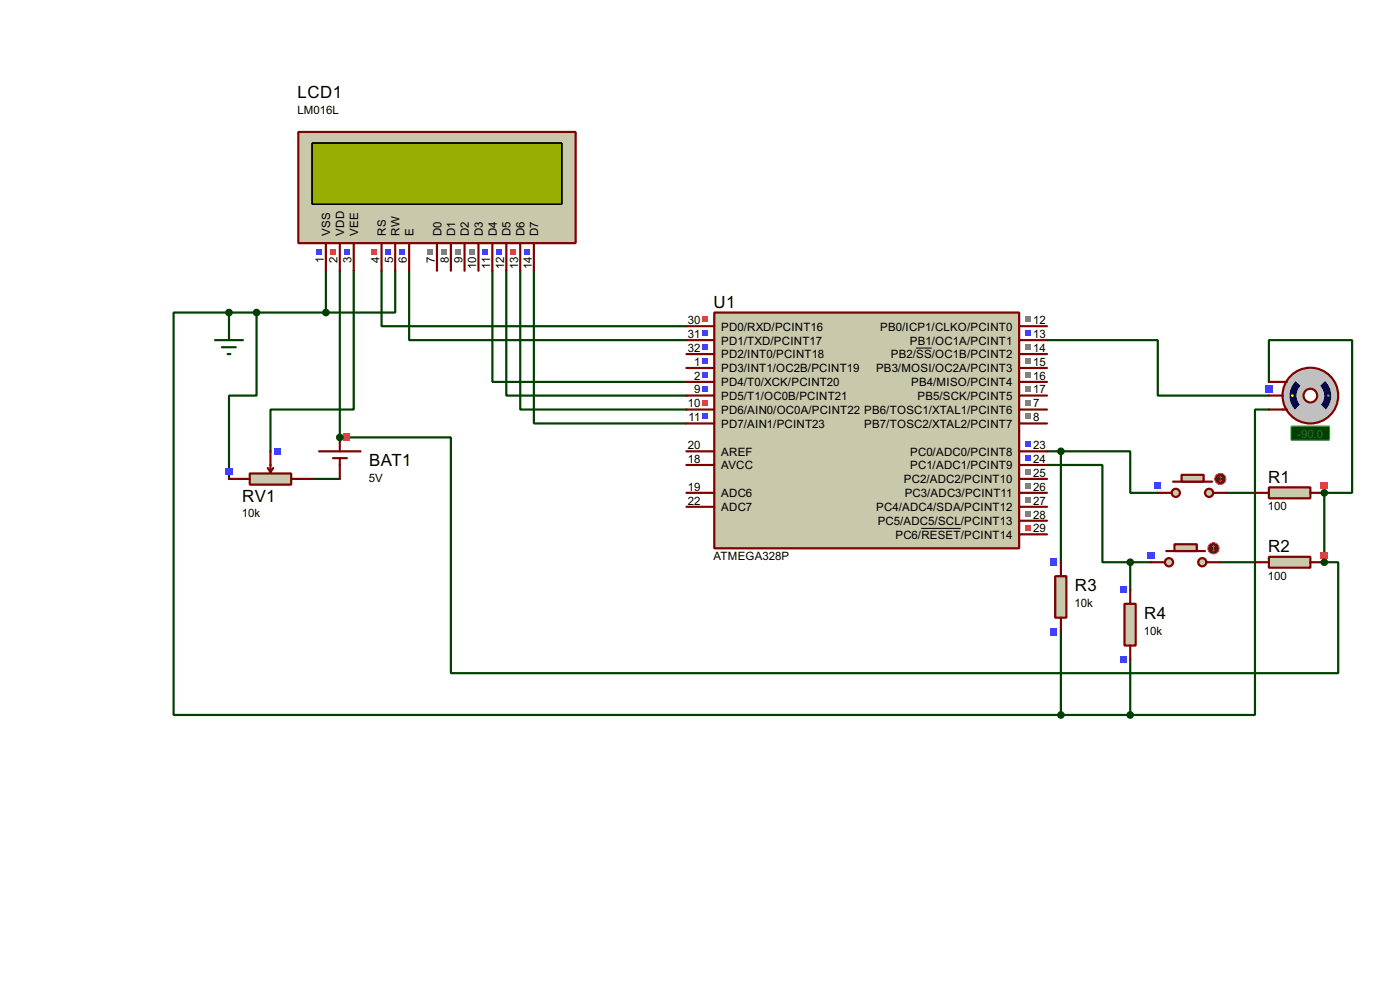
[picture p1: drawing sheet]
<svg xmlns="http://www.w3.org/2000/svg" width="256mm" height="180mm" viewBox="0 0 256 180" stroke-linecap="round" stroke-linejoin="round" font-family="sans-serif">
<g fill="none" stroke="#004000" stroke-width=".4">
<path d="M59.7 57.2h-12.7v15.2h-5v15.3M59.7 49.6v7.6M62.3 49.6v30.5M64.8 49.6v25.4h-15.2v7.6M69.9 49.6v10.1h55.9M72.4 49.6v7.6h-12.7M75 49.6v12.7h50.8M90.2 49.6v20.3h35.6M92.8 49.6v22.8h33M95.3 49.6v25.4h30.5M97.8 49.6v27.9h28M191.8 62.3h20.3v10.1h20.4"/>
<path d="M57.2 87.7h5.1M224.8 90.2h5.1M223.6 102.9h6.3"/>
</g>
<circle cx="62.3" cy="80.1" r=".2" fill="#004000"/>
<path d="M62.3 80.1h20.3v43.1h162.6v-20.3h-2.6" fill="none" stroke="#004000" stroke-width=".4"/>
<circle cx="242.6" cy="102.9" r=".2" fill="#004000"/>
<g fill="none" stroke="#004000" stroke-width=".4">
<path d="M42 57.2h-10.2v73.7h162.6M42 57.2v2.5M42 57.2h5M232.5 75h-2.6v55.9h-22.8M191.8 85.1h10.2v17.8h5.1M191.8 82.6h2.6M194.4 82.6h12.7v7.6h5M194.4 82.6v20.3M242.6 90.2v12.7M194.4 115.6v15.3M207.1 102.9h3.8M207.1 102.9v5.1"/>
<path d="M194.4 130.9h12.7M207.1 120.7v10.2"/>
</g>
<circle cx="242.6" cy="90.2" r=".2" fill="#004000"/>
<path d="M232.5 69.9v-7.6h15.2v27.9h-5.1" fill="none" stroke="#004000" stroke-width=".4"/>
<path d="M130.9 57.2h55.8v43.2h-55.8z" fill="#c8c8aa" stroke="#800000" stroke-width=".4"/>
<g fill="none" stroke="#800000" stroke-width=".4">
<path d="M125.8 59.7h5.1M186.7 59.7h5.1M125.8 62.3h5.1M125.8 67.4h5.1M125.8 64.8h5.1M125.8 75h5.1M125.8 72.4h5.1M125.8 69.9h5.1M125.8 77.5h5.1M186.7 62.3h5.1M186.7 67.4h5.1M186.7 64.8h5.1"/>
<path d="M186.7 75h5.1M186.7 72.4h5.1M186.7 69.9h5.1M186.7 77.5h5.1M125.8 92.8h5.1M125.8 90.2h5.1M125.8 85.1h5.1M125.8 82.6h5.1M186.7 97.8h5.1M186.7 95.3h5.1M186.7 92.8h5.1M186.7 90.2h5.1"/>
<path d="M186.7 87.7h5.1M186.7 85.1h5.1M186.7 82.6h5.1"/>
</g>
<path d="M167.8 63.7h2.9M168.8 96.7h7.2" fill="none" stroke="#000" stroke-width=".18"/>
<path d="M187.9 58h1v1h-1z" fill="#808080"/>
<path d="M187.9 60.5h1v1h-1z" fill="#4040ff"/>
<g fill="#808080">
<path d="M187.9 65.6h1v1h-1z"/>
<path d="M187.9 63h1v1.1h-1z"/>
</g>
<path d="M128.7 73.2h1v1h-1z" fill="#ff4040"/>
<g fill="#4040ff">
<path d="M128.7 70.7h1v1h-1z"/>
<path d="M128.7 68.1h1v1h-1z"/>
<path d="M128.7 65.6h1v1h-1z"/>
<path d="M128.7 63h1v1.1h-1z"/>
<path d="M128.7 60.5h1v1h-1z"/>
</g>
<path d="M128.7 58h1v1h-1z" fill="#ff4040"/>
<g fill="#808080">
<path d="M187.9 68.1h1v1h-1z"/>
<path d="M187.9 70.7h1v1h-1z"/>
<path d="M187.9 75.7h1v1.1h-1z"/>
<path d="M187.9 73.2h1v1h-1z"/>
</g>
<path d="M187.9 96.1h1v1h-1z" fill="#ff4040"/>
<g fill="#808080">
<path d="M187.9 93.5h1v1h-1z"/>
<path d="M187.9 91h1v1h-1z"/>
<path d="M187.9 88.4h1v1.1h-1z"/>
<path d="M187.9 85.9h1v1h-1z"/>
</g>
<g fill="#4040ff">
<path d="M187.9 83.4h1v1h-1z"/>
<path d="M187.9 80.8h1v1h-1z"/>
<path d="M128.7 75.7h1v1.1h-1z"/>
</g>
<path d="M54.7 24.2h50.8v20.3h-50.8z" fill="#c8c8aa" stroke="#800000" stroke-width=".4"/>
<path d="M57.2 26.2h45.7v11.2h-45.7z" fill="#324600" stroke="#000" stroke-width=".25"/>
<path d="M57.2 26.2h45.7v11.2h-45.7z" fill="#96af00" stroke="#000" stroke-width=".25"/>
<g fill="none" stroke="#800000" stroke-width=".4">
<path d="M59.7 44.5v5.1M62.3 44.5v5.1M64.8 44.5v5.1M69.9 44.5v5.1M72.4 44.5v5.1M75 44.5v5.1M80.1 44.5v5.1M82.6 44.5v5.1M85.1 44.5v5.1M87.7 44.5v5.1M90.2 44.5v5.1M92.8 44.5v5.1"/>
<path d="M95.3 44.5v5.1M97.8 44.5v5.1"/>
</g>
<path d="M96.1 45.6h1v1.1h-1z" fill="#4040ff"/>
<path d="M93.5 45.6h1v1.1h-1z" fill="#ff4040"/>
<g fill="#4040ff">
<path d="M91 45.6h1v1.1h-1z"/>
<path d="M88.4 45.6h1.1v1.1h-1.1z"/>
</g>
<g fill="#808080">
<path d="M85.9 45.6h1v1.1h-1z"/>
<path d="M83.4 45.6h1v1.1h-1z"/>
<path d="M80.8 45.6h1v1.1h-1z"/>
<path d="M78.3 45.6h1v1.1h-1z"/>
</g>
<g fill="#4040ff">
<path d="M73.2 45.6h1v1.1h-1z"/>
<path d="M70.7 45.6h1v1.1h-1z"/>
</g>
<path d="M68.1 45.6h1v1.1h-1z" fill="#ff4040"/>
<path d="M58 45.6h1v1.1h-1z" fill="#4040ff"/>
<path d="M60.5 45.6h1v1.1h-1z" fill="#ff4040"/>
<path d="M63 45.6h1.1v1.1h-1.1z" fill="#4040ff"/>
<path d="M42 59.7v2.6M39.4 62.3h5.1M40.7 63.6h2.5M41.7 64.8h.5" fill="none" stroke="#004000" stroke-width=".4"/>
<circle cx="59.7" cy="57.2" r=".5" fill="#004000" stroke="#004000" stroke-width=".4"/>
<path d="M58.5 82.6h7.6M61 83.9h2.6M62.3 80.1v2.5M62.3 83.9v3.8" fill="none" stroke="#800000" stroke-width=".4"/>
<path d="M62.9 79.4h1.3v1.3h-1.3z" fill="#ff4040"/>
<path d="M45.8 86.7h7.6v2h-7.6z" fill="#c8c8aa" stroke="#800000" stroke-width=".4"/>
<path d="M42 87.7h3.8M49.1 85.7l.5 .7M49.6 82.6v3.8M50.1 85.7l-.5 .7M53.4 87.7h3.8" fill="none" stroke="#800000" stroke-width=".4"/>
<g fill="#4040ff">
<path d="M41.3 85.8h1.3v1.2h-1.3z"/>
<path d="M50.2 82h1.3v1.2h-1.3z"/>
</g>
<circle cx="47" cy="57.2" r=".5" fill="#004000" stroke="#004000" stroke-width=".4"/>
<circle cx="240" cy="72.4" r="5.1" fill="#c0c0c0" stroke="#800000" stroke-width=".4"/>
<circle cx="240" cy="72.4" r="1.25" fill="#feffff" stroke="#800000" stroke-width=".4"/>
<path d="M235 69.9h.8M235 75h.8" fill="none" stroke="#800000" stroke-width=".4"/>
<path d="M237.4 69.8a3.7 3.7 0 0 1 5.4 0l-.9 .8a2.54 2.54 0 0 0-3.6 0z" fill-rule="evenodd" fill="#c0c0c0" stroke="#c0c0c0" stroke-width=".4"/>
<g fill="#000080">
<path d="M241.9 70.6l.9-.8a3.7 3.7 0 0 1 0 5.3l-.9-.9a2.53 2.53 0 0 0 0-3.6z" fill-rule="evenodd"/>
<path d="M237.4 69.8l.9 .8a2.54 2.54 0 0 0 0 3.6l-.9 .9a3.7 3.7 0 0 1 0-5.3z" fill-rule="evenodd"/>
</g>
<path d="M237.4 75.1l.9-.9a2.45 2.45 0 0 0 3.6 0l.9 .9a3.7 3.7 0 0 1-5.4 0z" fill-rule="evenodd" fill="#c0c0c0" stroke="#c0c0c0" stroke-width=".4"/>
<circle cx="236.8" cy="72.4" r=".25" fill="#ff0"/>
<circle cx="243.4" cy="72.4" r=".25" fill="#0f0"/>
<path d="M236.5 78h7.1v2.6h-7.1z" fill="#004000" stroke="#0f0" stroke-width=".2"/>
<path d="M232.5 72.4h2.5M232.5 69.9h2.5M232.5 75h2.5" fill="none" stroke="#800000" stroke-width=".4"/>
<path d="M231.8 70.5h1.3v1.3h-1.3z" fill="#4040ff"/>
<g fill="#c8c8aa" stroke="#800000" stroke-width=".4">
<circle cx="221.5" cy="90.2" r=".75"/>
<circle cx="215.4" cy="90.2" r=".75"/>
</g>
<path d="M214.9 88.2h7.2" fill="none" stroke="#800000" stroke-width=".4"/>
<path d="M216.5 86.9h4v1.3h-4z" fill="#c8c8aa" stroke="#800000" stroke-width=".4"/>
<path d="M212.1 90.2h2.6M222.3 90.2h2.5" fill="none" stroke="#800000" stroke-width=".4"/>
<circle cx="223.5" cy="87.7" r="1" fill="#400000" stroke="#f00" stroke-width=".2"/>
<path d="M223.3 87.9l.3 .3M223.6 87.2v1M223.6 87.2l-.3 .2M223.6 87.2l.2 .2M223.8 87.9l-.2 .3" fill="none" stroke="#f00" stroke-width=".2"/>
<path d="M211.5 88.3h1.3v1.3h-1.3z" fill="#4040ff"/>
<g fill="#c8c8aa" stroke="#800000" stroke-width=".4">
<circle cx="220.2" cy="102.9" r=".75"/>
<circle cx="214.1" cy="102.9" r=".75"/>
</g>
<path d="M213.7 100.9h7.1" fill="none" stroke="#800000" stroke-width=".4"/>
<path d="M215.2 99.6h4.1v1.3h-4.1z" fill="#c8c8aa" stroke="#800000" stroke-width=".4"/>
<path d="M210.9 102.9h2.5M221 102.9h2.6" fill="none" stroke="#800000" stroke-width=".4"/>
<circle cx="222.3" cy="100.4" r="1" fill="#400000" stroke="#f00" stroke-width=".2"/>
<path d="M222.3 99.9v1M222.3 99.9l-.2 .2M222.3 99.9l.3 .2M222.1 100.6l.2 .3M222.6 100.6l-.3 .3" fill="none" stroke="#f00" stroke-width=".2"/>
<path d="M210.2 101h1.3v1.3h-1.3z" fill="#4040ff"/>
<path d="M232.5 89.2h7.6v2h-7.6z" fill="#c8c8aa" stroke="#800000" stroke-width=".4"/>
<path d="M229.9 90.2h2.6M240.1 90.2h2.5" fill="none" stroke="#800000" stroke-width=".4"/>
<path d="M242 88.3h1.3v1.3h-1.3z" fill="#ff4040"/>
<path d="M232.5 101.9h7.6v2h-7.6z" fill="#c8c8aa" stroke="#800000" stroke-width=".4"/>
<path d="M229.9 102.9h2.6M240.1 102.9h2.5" fill="none" stroke="#800000" stroke-width=".4"/>
<path d="M242 101h1.3v1.3h-1.3z" fill="#ff4040"/>
<g fill="#004000" stroke="#004000" stroke-width=".4">
<circle cx="62.2" cy="80.1" r=".5"/>
<circle cx="242.6" cy="102.9" r=".5"/>
<circle cx="41.9" cy="57.2" r=".5"/>
</g>
<path d="M193.3 105.5h2.1v7.6h-2.1z" fill="#c8c8aa" stroke="#800000" stroke-width=".4"/>
<path d="M194.4 102.9v2.6M194.4 113.1v2.5" fill="none" stroke="#800000" stroke-width=".4"/>
<g fill="#4040ff">
<path d="M192.5 102.3h1.2v1.3h-1.2z"/>
<path d="M192.5 115h1.2v1.3h-1.2z"/>
</g>
<path d="M206 110.5h2.1v7.7h-2.1z" fill="#c8c8aa" stroke="#800000" stroke-width=".4"/>
<path d="M207.1 108v2.5M207.1 118.2v2.5" fill="none" stroke="#800000" stroke-width=".4"/>
<g fill="#4040ff">
<path d="M205.2 107.4h1.2v1.2h-1.2z"/>
<path d="M205.2 120.1h1.2v1.2h-1.2z"/>
</g>
<g fill="#004000" stroke="#004000" stroke-width=".4">
<circle cx="207" cy="102.9" r=".5"/>
<circle cx="207" cy="130.9" r=".5"/>
<circle cx="194.3" cy="82.6" r=".5"/>
<circle cx="194.3" cy="130.9" r=".5"/>
<circle cx="242.6" cy="90.2" r=".5"/>
</g>
<g font-size="3.5">
<text x="54.5" y="18">LCD1</text>
<text x="130.7" y="56.4">U1</text>
<text x="67.6" y="85.3">BAT1</text>
<text x="232.3" y="88.4">R1</text>
<text x="44.4" y="91.8">RV1</text>
<text x="232.3" y="101.1">R2</text>
<text x="196.9" y="108.2">R3</text>
<text x="209.6" y="113.2">R4</text>
</g>
<g font-size="2.4">
<text x="54.5" y="20.9">LM016L</text>
<text x="60.5" y="43.2" transform="rotate(-90 60.5 43.2)">VSS</text>
<text x="63.1" y="43.2" transform="rotate(-90 63.1 43.2)">VDD</text>
<text x="65.6" y="43.2" transform="rotate(-90 65.6 43.2)">VEE</text>
<text x="70.7" y="43.2" transform="rotate(-90 70.7 43.2)">RS</text>
<text x="73.2" y="43.2" transform="rotate(-90 73.2 43.2)">RW</text>
<text x="75.8" y="43.2" transform="rotate(-90 75.8 43.2)">E</text>
<text x="80.9" y="43.2" transform="rotate(-90 80.9 43.2)">D0</text>
<text x="83.4" y="43.2" transform="rotate(-90 83.4 43.2)">D1</text>
<text x="85.9" y="43.2" transform="rotate(-90 85.9 43.2)">D2</text>
<text x="88.5" y="43.2" transform="rotate(-90 88.5 43.2)">D3</text>
<text x="91" y="43.2" transform="rotate(-90 91 43.2)">D4</text>
<text x="93.5" y="43.2" transform="rotate(-90 93.5 43.2)">D5</text>
<text x="96.1" y="43.2" transform="rotate(-90 96.1 43.2)">D6</text>
<text x="98.6" y="43.2" transform="rotate(-90 98.6 43.2)">D7</text>
<text x="59.3" y="48.2" transform="rotate(-90 59.3 48.2)">1</text>
<text x="61.9" y="48.2" transform="rotate(-90 61.9 48.2)">2</text>
<text x="64.4" y="48.2" transform="rotate(-90 64.4 48.2)">3</text>
<text x="69.5" y="48.2" transform="rotate(-90 69.5 48.2)">4</text>
<text x="72" y="48.2" transform="rotate(-90 72 48.2)">5</text>
<text x="74.6" y="48.2" transform="rotate(-90 74.6 48.2)">6</text>
<text x="79.7" y="48.2" transform="rotate(-90 79.7 48.2)">7</text>
<text x="82.2" y="48.2" transform="rotate(-90 82.2 48.2)">8</text>
<text x="84.7" y="48.2" transform="rotate(-90 84.7 48.2)">9</text>
<text x="87.3" y="49.3" transform="rotate(-90 87.3 49.3)">10</text>
<text x="89.8" y="49.1" transform="rotate(-90 89.8 49.1)">11</text>
<text x="92.4" y="49.3" transform="rotate(-90 92.4 49.3)">12</text>
<text x="94.9" y="49.3" transform="rotate(-90 94.9 49.3)">13</text>
<text x="97.4" y="49.3" transform="rotate(-90 97.4 49.3)">14</text>
<text x="126" y="59.3">30</text>
<text x="189.3" y="59.3">12</text>
<text x="126" y="64.4">32</text>
<text x="126" y="61.9">31</text>
<text x="132.1" y="65.6">PD2/INT0/PCINT18</text>
<text x="132.1" y="63.1">PD1/TXD/PCINT17</text>
<text x="132.1" y="60.5">PD0/RXD/PCINT16</text>
<text x="161.2" y="60.5">PB0/ICP1/CLKO/PCINT0</text>
<text x="163.2" y="65.6">PB2/SS/OC1B/PCINT2</text>
<text x="166.7" y="63.1">PB1/OC1A/PCINT1</text>
<text x="189.3" y="61.9">13</text>
<text x="189.3" y="64.4">14</text>
<text x="127.2" y="72">9</text>
<text x="127.2" y="69.5">2</text>
<text x="127.2" y="67">1</text>
<text x="132.1" y="70.7">PD4/T0/XCK/PCINT20</text>
<text x="132.1" y="68.1">PD3/INT1/OC2B/PCINT19</text>
<text x="160.5" y="68.1">PB3/MOSI/OC2A/PCINT3</text>
<text x="166.9" y="70.7">PB4/MISO/PCINT4</text>
<text x="189.3" y="67">15</text>
<text x="189.3" y="69.5">16</text>
<text x="189.3" y="72">17</text>
<text x="126" y="74.6">10</text>
<text x="126.2" y="77.1">11</text>
<text x="132.1" y="75.8">PD6/AIN0/OC0A/PCINT22 PB6/TOSC1/XTAL1/PCINT6</text>
<text x="132.1" y="73.2">PD5/T1/OC0B/PCINT21</text>
<text x="168.1" y="73.2">PB5/SCK/PCINT5</text>
<text x="189.3" y="77.1">8</text>
<text x="189.3" y="74.6">7</text>
<text x="126" y="82.2">20</text>
<text x="132.1" y="83.4">AREF</text>
<text x="132.1" y="78.3">PD7/AIN1/PCINT23</text>
<text x="158.3" y="78.3">PB7/TOSC2/XTAL2/PCINT7</text>
<text x="166.7" y="83.4">PC0/ADC0/PCINT8</text>
<text x="189.3" y="82.2">23</text>
<text x="67.6" y="88.2">5V</text>
<text x="126" y="84.7">18</text>
<text x="126" y="89.8">19</text>
<text x="132.1" y="85.9">AVCC</text>
<text x="165.6" y="88.5">PC2/ADC2/PCINT10</text>
<text x="166.7" y="85.9">PC1/ADC1/PCINT9</text>
<text x="189.3" y="89.8">26</text>
<text x="189.3" y="87.3">25</text>
<text x="189.3" y="84.7">24</text>
<text x="44.3" y="94.7">10k</text>
<text x="126" y="92.4">22</text>
<text x="132.1" y="91">ADC6</text>
<text x="132.1" y="93.6">ADC7</text>
<text x="160.5" y="93.6">PC4/ADC4/SDA/PCINT12</text>
<text x="165.7" y="91">PC3/ADC3/PCINT11</text>
<text x="189.3" y="94.9">28</text>
<text x="189.3" y="92.4">27</text>
<text x="232.3" y="93.4">100</text>
<text x="160.8" y="96.1">PC5/ADC5/SCL/PCINT13</text>
<text x="164" y="98.6">PC6/RESET/PCINT14</text>
<text x="189.3" y="97.4">29</text>
<text x="130.7" y="102.6">ATMEGA328P</text>
<text x="232.3" y="106.1">100</text>
<text x="196.8" y="111.1">10k</text>
<text x="209.5" y="116.2">10k</text>
</g>
<text font-size="2.4" fill="#0f0" x="237.7" y="80.1">-90.0</text>
</svg>
